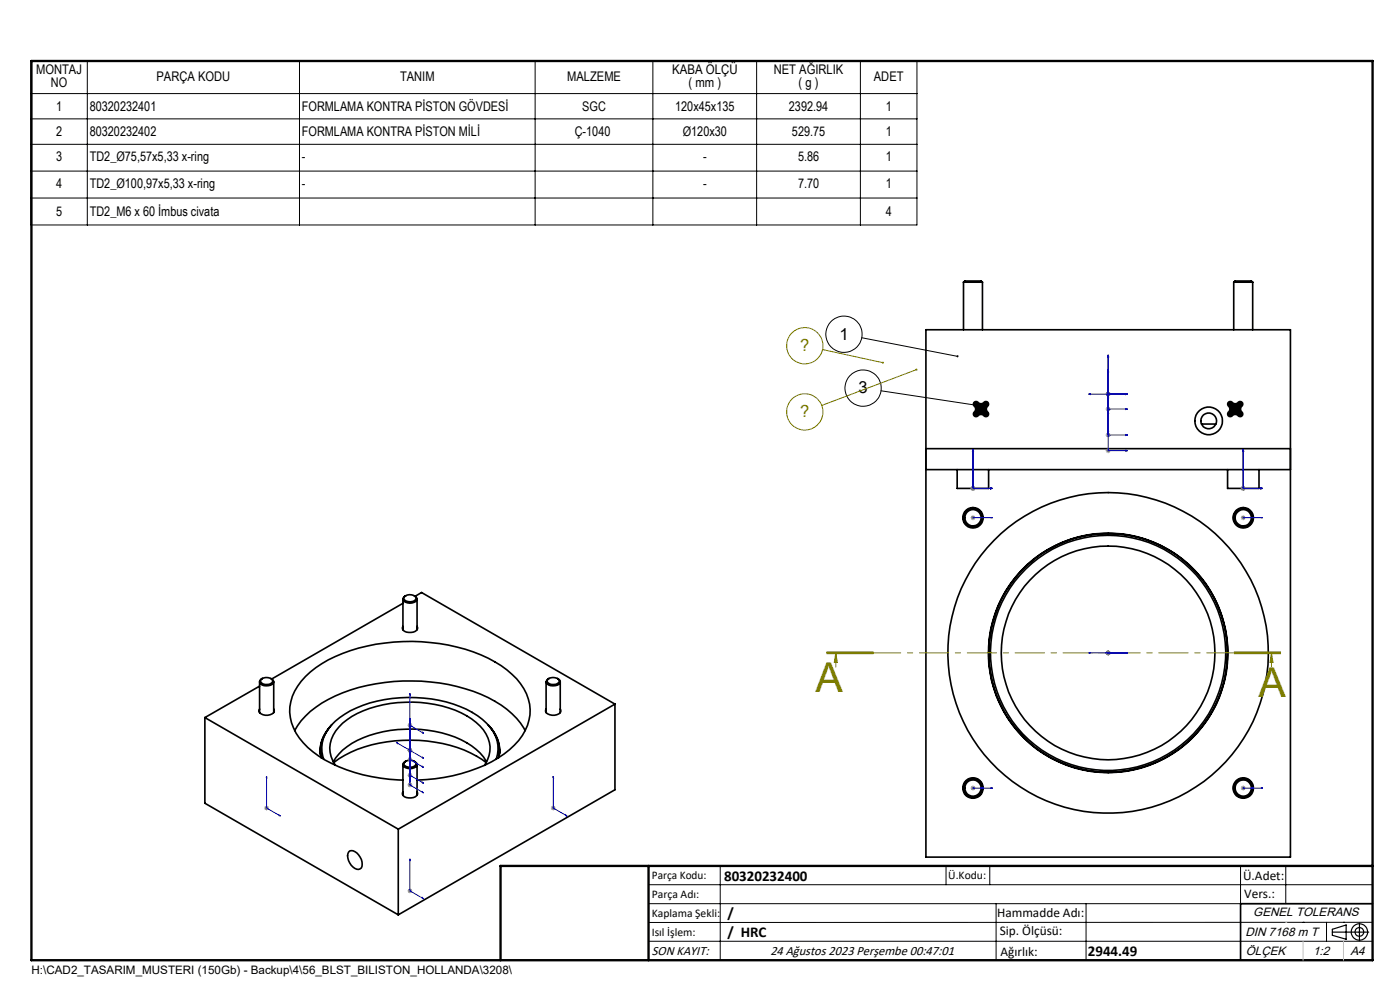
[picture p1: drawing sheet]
<svg xmlns="http://www.w3.org/2000/svg" width="297mm" height="210mm" viewBox="0 0 297 210" stroke-linecap="round" stroke-linejoin="round" font-family="sans-serif">
<g fill="none" stroke="#000" stroke-width=".35">
<path d="M204.4 59.9h4M204.4 59.9l.3-.3h3.4l.3 .3M204.4 59.9v10M208.4 59.9v10M261.7 59.9h4M261.7 59.9l.3-.3h3.5l.2 .3M261.7 59.9v10M265.7 59.9v10M196.4 69.9h77.4v111.9h-77.4zM196.4 99.6h77.4M196.4 95.2h77.4M203.1 99.6v4h6.6v-4"/>
<path d="M254.9 89.9h3.1M260.4 99.6v4h6.7v-4M85.5 132.9a.69 .69 0 0 0 .3 1 2.24 2.24 0 0 0 2.8-.5l-.1-.5M85.5 127.1v6.5M85.5 128l-27.9 16M85.8 126.6a1.7 1.7 0 0 1 2.4 .1 1.1 1.1 0 0 1-1.6 .9 .93 .93 0 0 1-.9-.7zM86 126.4a.68 .68 0 0 0-.5 .6 .68 .68 0 0 0 .5 .7 1.99 1.99 0 0 0 2.4-.4v-.6l-.5-.3M88.1 126.5l1.3-.8 41.1 23.7M88.5 127.1v6.5M43.5 152.2l41 23.7M43.5 152.2v18.2l41 23.7M55.1 150.4a.79 .79 0 0 0 .7 1.2 2.03 2.03 0 0 0 2.4-.7l-.1-.5"/>
<path d="M55.1 144.6v6.6M55.1 145.5l-11.6 6.7M55.4 144.1a1.55 1.55 0 0 1 2.5 .4 1.64 1.64 0 0 1-2.6 .2l-.1-.3zM55.6 143.9a.7 .7 0 0 0-.5 .7 .7 .7 0 0 0 .5 .7 2.14 2.14 0 0 0 2.4-.4 .73 .73 0 0 0-.5-1M58.1 144.6v6.6M62.5 155a17.4 17.4 0 0 1 8.6-7.4 41 41 0 0 1 32.5 .4 17.1 17.1 0 0 1 7.8 7M67.9 159.1v.4M67.9 159.2v.7M69.9 154.3a7.2 7.2 0 0 0-1.7 6.4M70.4 153.7a7.4 7.4 0 0 0-2.3 7M103.5 153.7a7.5 7.5 0 0 1 2.3 7M104 154.3a7.1 7.1 0 0 1 1.8 6.4"/>
<path d="M106 159.2v.7M106 159.1v.4M115.9 150.4a.67 .67 0 0 0 .3 1 2.11 2.11 0 0 0 2.8-.5l-.1-.5M115.9 144.6v6.6M116.2 144.1a1.75 1.75 0 0 1 2.4 .2 1.15 1.15 0 0 1-1.6 .9 .79 .79 0 0 1-.8-1.1zM116.5 143.9a.71 .71 0 0 0-.6 .7 .71 .71 0 0 0 .5 .7l.4 .1a1.52 1.52 0 0 0 2.1-.8l-.1-.3-.5-.4M118.9 144.6v6.6M130.5 149.4l-46 26.5M130.5 149.4v18.1l-46 26.6M68.7 161.1a7.1 7.1 0 0 1 2.4-8.1 23.7 23.7 0 0 1 15.4-5.1 25.1 25.1 0 0 1 15.8 4.7 7.6 7.6 0 0 1 3 8.3l-.1 .2M70.7 161.6a13.3 13.3 0 0 1 7.7-5.6 26.7 26.7 0 0 1 20.6 1.5 10.5 10.5 0 0 1 4.2 4.1M70.8 161.8a26.6 26.6 0 0 1 16.4-4.8 26.8 26.8 0 0 1 16 4.8"/>
<path d="M71.1 162.3a6.2 6.2 0 0 1 .8-8.1 19.4 19.4 0 0 1 12.5-5.2 25.1 25.1 0 0 1 15.6 3.5 7.6 7.6 0 0 1 3.9 6.8 7.4 7.4 0 0 1-1.1 3M84.5 175.9v18.2M85.5 165.5a34.9 34.9 0 0 1-17.9-5.1 12.5 12.5 0 0 1-6.1-9.3 11 11 0 0 1 4.3-8.6 31.5 31.5 0 0 1 17.7-6.3 37.4 37.4 0 0 1 22.8 5 12.4 12.4 0 0 1 6.2 9.3 11 11 0 0 1-4.4 8.5 31.5 31.5 0 0 1-17.7 6.4l-1.9 .1M85.5 168a.69 .69 0 0 0 .3 1 2.24 2.24 0 0 0 2.8-.5l-.1-.5M85.5 162.2v6.5M85.8 161.7a1.79 1.79 0 0 1 2.4 .1 1.1 1.1 0 0 1-1.6 .9 .93 .93 0 0 1-.9-.7zM86 161.5a.68 .68 0 0 0-.5 .6 .68 .68 0 0 0 .5 .7 1.99 1.99 0 0 0 2.4-.4 .68 .68 0 0 0-.5-.9M88.5 162.2v6.5M74.2 180.5a2.49 2.49 0 0 1 2.6 2.3 1.18 1.18 0 0 1-.7 1.6 2.87 2.87 0 0 1-2.2-3.6zM291.2 191.7h-28v12"/>
<circle cx="256.4" cy="89.3" r="2.94"/>
<circle cx="256.4" cy="89.3" r="1.67"/>
<circle cx="206.4" cy="109.8" r="2"/>
<circle cx="206.4" cy="109.8" r="1.73"/>
<circle cx="206.4" cy="109.8" r="2.16"/>
<circle cx="263.7" cy="109.8" r="2"/>
<circle cx="263.8" cy="109.8" r="2.16"/>
<circle cx="263.8" cy="109.8" r="1.74"/>
<circle cx="235.1" cy="138.5" r="34"/>
<circle cx="235.1" cy="138.5" r="25.3"/>
<circle cx="235.1" cy="138.5" r="22.7"/>
<circle cx="235.1" cy="138.5" r="25.4"/>
<circle cx="235.1" cy="138.5" r="25"/>
<circle cx="206.4" cy="167.2" r="2"/>
<circle cx="206.4" cy="167.2" r="1.72"/>
<circle cx="206.4" cy="167.2" r="2.17"/>
<circle cx="263.7" cy="167.2" r="2"/>
<circle cx="263.7" cy="167.2" r="1.73"/>
<circle cx="263.8" cy="167.2" r="2.17"/>
</g>
<path d="M260.5 85.2l-.2 .3v.4l.4 .6v.4l-.4 .7 .2 .7 .7 .2 .6-.4h.3l.8 .4 .7-.1 .2-.7-.4-.7-.1-.3 .5-.8-.1-.6-.4-.3h-.4l-.8 .5-.3-.1-.6-.4zM206.6 85.2l-.3 .7 .5 .7v.4l-.5 .7 .3 .7 .7 .1 .6-.4h.3l.8 .4 .6-.1 .3-.6-.5-.9 .5-1-.1-.6-.5-.3h-.3l-.8 .5-.3-.1-.6-.4z" fill-rule="evenodd" fill="#000"/>
<g fill="none" stroke="#000" stroke-width=".21">
<path d="M6.5 12.9h188v34.8h-188zM6.5 19.9h188M18.5 12.9v34.8M63.5 12.9v34.8M113.5 12.9v34.8M138.5 12.9v34.8M160.5 12.9v34.8M182.5 12.9v34.8M6.5 25.2h188M6.5 30.6h188M6.5 36.3h188M6.5 42h188"/>
<path d="M182.8 71.6l20.3 4M186.9 82.9l21.4 3.2M137.6 187.7h153.6M137.6 191.7h153.6M137.6 199.7h153.6M152.8 183.7v20M200.7 183.7v4M210 183.7v4M211.3 191.7v12M230.4 191.7v12M263.2 183.7v20M272.8 183.7v8"/>
<path d="M276.4 195.6h.1M281.4 195.6v4.1M285 195.6h.1M291.2 195.6l-153.6 .1"/>
<circle cx="179" cy="70.9" r="3.8"/>
<circle cx="183.1" cy="82.3" r="3.9"/>
</g>
<g fill="none" stroke="#808000" stroke-width=".21">
<path d="M174.5 74.1l12.8 2.8M194.4 78.4l-20.1 7.6M175.3 138.5h10M175.3 138.7h10M175.3 138.3h10M177.3 138.5v3M177.3 138.5l.3 2h-.6zM261.8 138.3h10zM261.8 138.5h10M261.8 138.7h10M269.7 138.5l.4 2h-.7zM269.7 138.5v3"/>
<circle cx="170.7" cy="73.3" r="3.9"/>
<circle cx="170.7" cy="87.4" r="3.9"/>
</g>
<g fill="none" stroke="#000" stroke-width=".25">
<path d="M282.6 197.7h7.8M282.6 197.1l3-.9v3l-3-.8zM288.4 195.8v3.8M106.2 203.7h185"/>
<circle cx="288.4" cy="197.7" r="1.74"/>
<circle cx="288.4" cy="197.7" r=".93"/>
</g>
<g fill="none" stroke="#00f" stroke-width=".21">
<path d="M235.1 75.3l.1 .4h-.2zM235.1 78.4l.1 .5h-.2zM235.1 75.3v20.3h4.1M206.4 95.3l.1 .4h-.2zM206.4 95.3v8.3h4.2M230.9 83.6l.4-.1v.2zM230.9 83.6h8.3M235 91.5h.2l-.1 .4zM235.1 87.3l.1 .4h-.2zM235.1 84l.1 .4h-.2zM235.1 92.3h4.1M235.1 86.8h4.1"/>
<path d="M238.8 83.5l.4 .1-.4 .1zM238.8 95.5l.4 .1-.4 .1zM238.8 92.2l.4 .1-.4 .1zM238.8 86.7l.4 .1-.4 .1zM263.7 95.3l.1 .4h-.2zM263.7 95.3v8.3h4.2M206.3 109.8h.2zM206.4 109.8h4.2M206.4 109.8h.1M210.1 103.5l.5 .1-.5 .1zM210.6 109.8h-.5h.5M263.6 109.8h.2z"/>
<path d="M263.7 109.8h4.2M263.7 109.8h.1M267.5 103.5l.4 .1-.4 .1zM267.9 109.8h-.4h.4M230.9 138.5h.4h-.4M230.9 138.5h8.3M235 138.5h.2zM235.1 138.5h.1M239.2 138.5h-.4h.4M84 157.5l5.9 3.4M84 157.5h.3v.2zM87 147.1v19.4l2.9 1.7"/>
<path d="M87 153.8l2.9 1.8M87 152.4v.3h-.1zM87 159.7v.4l-.1-.1zM87 147.1v.4l-.1-.2zM87 157.7v.4l-.1-.1zM87 154.3v.4l-.1-.1zM89.6 155.3l.3 .3-.3-.1zM56.6 164.6v6.8l2.9 1.7M56.6 164.6v.4l-.1-.1zM59.2 172.9l.3 .2-.3-.1zM86.9 165.6l.1 .1v.2zM87 164.5l2.9 1.6"/>
<path d="M87 161.1l2.9 1.7M89.6 160.6l.3 .3-.3-.1zM89.6 167.9l.3 .3-.3-.1zM89.6 165.9l.3 .2h-.3zM89.6 162.6l.3 .2-.3-.1zM117.4 164.6v6.8l2.9 1.7M117.4 164.6v.4l-.1-.1zM120 172.9l.3 .2-.3-.1zM206.3 167.2h.2zM206.4 167.2h4.2M206.4 167.2h.1M210.6 167.2h-.5h.5"/>
<path d="M263.6 167.2h.2zM263.7 167.2h4.2M263.7 167.2h.1M267.9 167.2h-.4h.4M87 182.2v6.8l2.9 1.7M87 182.2v.4l-.1-.1zM89.6 190.4l.3 .3-.3-.1z"/>
</g>
<g fill="none" stroke="#808080" stroke-width=".21">
<path d="M234.6 83.6h1M234.6 95.6h1M234.6 92.3h1M234.6 86.8h1M234.7 83.2l.7 .8M234.7 95.2l.7 .7M234.7 91.9l.7 .7M234.7 86.4l.7 .7M235.1 83.1v1M235.1 86.3v1M235.1 91.8v1M235.1 95.1v1"/>
<path d="M235.4 83.2l-.7 .8M235.4 95.2l-.7 .7M235.4 91.9l-.7 .7M235.4 86.4l-.7 .7M205.9 109.8h1M205.9 103.6h1M206.1 109.5l.7 .7M206.1 103.2l.7 .8M206.4 109.3v1M206.4 103.1v1M206.8 109.5l-.7 .7M206.8 103.2l-.7 .8"/>
<path d="M263.2 109.8h1M263.2 103.6h1M263.4 109.5l.7 .7M263.4 103.2l.7 .8M263.7 109.3v1M263.7 103.1v1M264.1 109.5l-.7 .7M264.1 103.2l-.7 .8M234.6 138.5h1M234.7 138.1l.7 .7M235.1 138v1M235.4 138.1l-.7 .7"/>
<path d="M86.5 159.2h1M86.5 153.8h1M86.6 158.8l.7 .7M86.6 153.5l.7 .7M87 153.3v1.1M87 158.7v1M87.3 158.8l-.7 .7M87.3 153.5l-.7 .7M56.1 171.4h.9M56.2 171.1l.7 .7M56.6 170.9v1M56.9 171.1l-.7 .7"/>
<path d="M86.5 166.5h1M86.5 164.5h1M86.5 161.1h1M86.6 166.1l.7 .8M86.6 164.1l.7 .7M86.6 160.8l.7 .7M87 160.6v1M87 164v1M87 166v1M87.3 166.1l-.7 .8M87.3 164.1l-.7 .7M87.3 160.8l-.7 .7"/>
<path d="M116.9 171.4h1M117 171.1l.7 .7M117.4 170.9v1M117.7 171.1l-.7 .7M205.9 167.2h1M206.1 166.8l.7 .7M206.4 166.6v1.1M206.8 166.8l-.7 .7M263.2 167.2h1M263.4 166.8l.7 .7M263.7 166.6v1.1M264.1 166.8l-.7 .7"/>
<path d="M86.5 189h1M86.6 188.6l.7 .7M87 188.4v1.1M87.3 188.6l-.7 .7"/>
</g>
<path d="M175.3 138.5h96.5" fill="none" stroke="#808000" stroke-width=".21" stroke-dasharray="6.3 1.3 1.3 1.3" stroke-dashoffset=".7" stroke-linecap="butt"/>
<path d="M6.7 12.9h284.5v190.8h-284.5zM137.6 183.7v20M291.2 183.7h-185v20" fill="none" stroke="#000" stroke-width=".5"/>
<path d="M276.4 199.7v4M285 199.7v4" fill="none" stroke="#c0c0c0" stroke-width=".21"/>
<path d="M272.8 195.6h.1" fill="none" stroke="#c0c0c0" stroke-width=".25"/>
<path d="M203 75.4l-.1 .2a.21 .21 0 0 0 .2 .2 .21 .21 0 0 0 .2-.2h-.2h.2v-.2zM208.1 86v.3h.3l.1-.1-.2-.1 .2 .1-.1-.2z" fill="#000"/>
<path d="M194.2 78.3a.22 .22 0 0 0 .2 .3 .22 .22 0 0 0 .2-.3l-.2 .1 .2-.1-.1-.1zM187.1 76.8l.1 .3h.2l.1-.1-.2-.1 .2 .1v-.2z" fill="#808000"/>
<g fill="#00f">
<path d="M89.6 160.6l.3 .3-.3-.1zM87 152.4v.3h-.1zM89.6 167.9l.3 .3-.3-.1zM87 159.7v.4l-.1-.1zM89.6 155.3l.3 .3-.3-.1zM87 147.1v.4l-.1-.2zM84 157.5h.3v.2zM86.9 165.6l.1 .1v.2zM89.6 165.9l.3 .2h-.3zM87 157.7v.4l-.1-.1zM59.2 172.9l.3 .2-.3-.1zM56.6 164.6v.4l-.1-.1zM89.6 162.6l.3 .2-.3-.1zM87 154.3v.4l-.1-.1zM89.6 190.4l.3 .3-.3-.1zM87 182.2v.4l-.1-.1zM120 172.9l.3 .2-.3-.1zM117.4 164.6v.4l-.1-.1zM238.8 138.5h.4zM235 138.5h.2zM238.8 138.5h.4zM235 138.5h.2zM210.1 109.8h.5zM206.3 109.8h.2zM230.9 138.5h.4zM235 138.5h.2zM238.8 138.5h.4zM235 138.5h.2zM210.1 167.2h.5zM206.3 167.2h.2zM238.8 138.5h.4zM235 138.5h.2zM267.5 167.2h.4zM263.6 167.2h.2zM267.5 109.8h.4zM263.6 109.8h.2z"/>
<path d="M238.8 83.5l.4 .1-.4 .1zM235.1 75.3l.1 .4h-.2zM238.8 83.5l.4 .1-.4 .1zM235.1 75.3l.1 .4h-.2zM238.8 95.5l.4 .1-.4 .1zM235.1 87.3l.1 .4h-.2zM210.1 103.5l.5 .1-.5 .1zM206.4 95.3l.1 .4h-.2zM230.9 83.6l.4-.1v.2zM235 91.5h.2l-.1 .4zM238.8 92.2l.4 .1-.4 .1zM235.1 84l.1 .4h-.2zM210.1 103.5l.5 .1-.5 .1zM206.4 95.3l.1 .4h-.2zM238.8 86.7l.4 .1-.4 .1zM235.1 78.4l.1 .5h-.2zM267.5 103.5l.4 .1-.4 .1zM263.7 95.3l.1 .4h-.2zM267.5 103.5l.4 .1-.4 .1zM263.7 95.3l.1 .4h-.2z"/>
</g>
<g font-size="8.7" fill="#808000">
<text x="173" y="146.9">A</text>
<text x="267" y="147.8">A</text>
</g>
<g font-size="3.5" fill="#808000">
<text x="169.8" y="74.5">?</text>
<text x="169.8" y="88.5">?</text>
</g>
<g font-size="3.5">
<text x="178.1" y="72">1</text>
<text x="182.1" y="83.5">3</text>
</g>
<g font-size="3.2">
<text x="153.6" y="186.8">80320232400</text>
<text x="154.3" y="194.8">/</text>
<text x="154.3" y="198.8">/ HRC</text>
<text x="230.8" y="202.8">2944.49</text>
</g>
<g font-size="2.8">
<text x="7.7" y="15.7">MONTAJ</text>
<text x="33.2" y="17.1">PARÇA KODU</text>
<text x="84.9" y="17.1">TANIM</text>
<text x="120.3" y="17.1">MALZEME</text>
<text x="142.6" y="15.7">KABA ÖLÇÜ</text>
<text x="164.1" y="15.7">NET AĞIRLIK</text>
<text x="185.4" y="17.1">ADET</text>
<text x="10.8" y="18.5">NO</text>
<text x="11.9" y="23.6">1</text>
<text x="19" y="23.6">80320232401</text>
<text x="64" y="23.6">FORMLAMA KONTRA PİSTON GÖVDESİ</text>
<text x="123.5" y="23.6">SGC</text>
<text x="143.2" y="23.6">120x45x135</text>
<text x="146.1" y="18.5">( mm )</text>
<text x="167.4" y="23.6">2392.94</text>
<text x="169.4" y="18.5">( g )</text>
<text x="187.9" y="23.6">1</text>
<text x="11.9" y="28.9">2</text>
<text x="19" y="28.9">80320232402</text>
<text x="64" y="28.9">FORMLAMA KONTRA PİSTON MİLİ</text>
<text x="121.9" y="28.9">Ç-1040</text>
<text x="144.8" y="28.9">Ø120x30</text>
<text x="168" y="28.9">529.75</text>
<text x="187.9" y="28.9">1</text>
<text x="11.9" y="34.2">3</text>
<text x="19" y="34.2">TD2_Ø75,57x5,33 x-ring</text>
<text x="64" y="34.2">-</text>
<text x="149.2" y="34.2">-</text>
<text x="169.3" y="34.2">5.86</text>
<text x="187.9" y="34.2">1</text>
<text x="11.9" y="39.9">4</text>
<text x="19" y="39.9">TD2_Ø100,97x5,33 x-ring</text>
<text x="64" y="39.9">-</text>
<text x="149.2" y="39.9">-</text>
<text x="169.3" y="39.9">7.70</text>
<text x="187.9" y="39.9">1</text>
<text x="11.9" y="45.9">5</text>
<text x="19" y="45.9">TD2_M6 x 60 İmbus civata</text>
<text x="187.9" y="45.9">4</text>
<text x="263.7" y="186.7">Ü.Adet:</text>
<text x="263.9" y="190.5">Vers.:</text>
<text x="211.5" y="194.5">Hammadde Adı:</text>
<text x="138.3" y="202.6">SON KAYIT:</text>
<text x="163.4" y="202.6">24 Ağustos 2023 Perşembe 00:47:01</text>
<text x="212.1" y="198.4">Sip. Ölçüsü:</text>
<text x="212.2" y="202.7">Ağırlık:</text>
</g>
<g font-size="2.6">
<text x="265.9" y="194.4">GENEL TOLERANS</text>
<text x="264.2" y="198.5">DIN 7168 m T</text>
<text x="264.3" y="202.6">ÖLÇEK</text>
<text x="278.5" y="202.6">1:2</text>
<text x="286.5" y="202.6">A4</text>
</g>
<g font-size="2.5">
<text x="138.3" y="186.4">Parça Kodu:</text>
<text x="138.3" y="190.5">Parça Adı:</text>
<text x="201.2" y="186.5">Ü.Kodu:</text>
<text x="138.3" y="194.5">Kaplama Şekli:</text>
<text x="138.3" y="198.6">Isıl İşlem:</text>
<text x="6.7" y="206.7">H:\CAD2_TASARIM_MUSTERI (150Gb) - Backup\4\56_BLST_BILISTON_HOLLANDA\3208\</text>
</g>
</svg>
